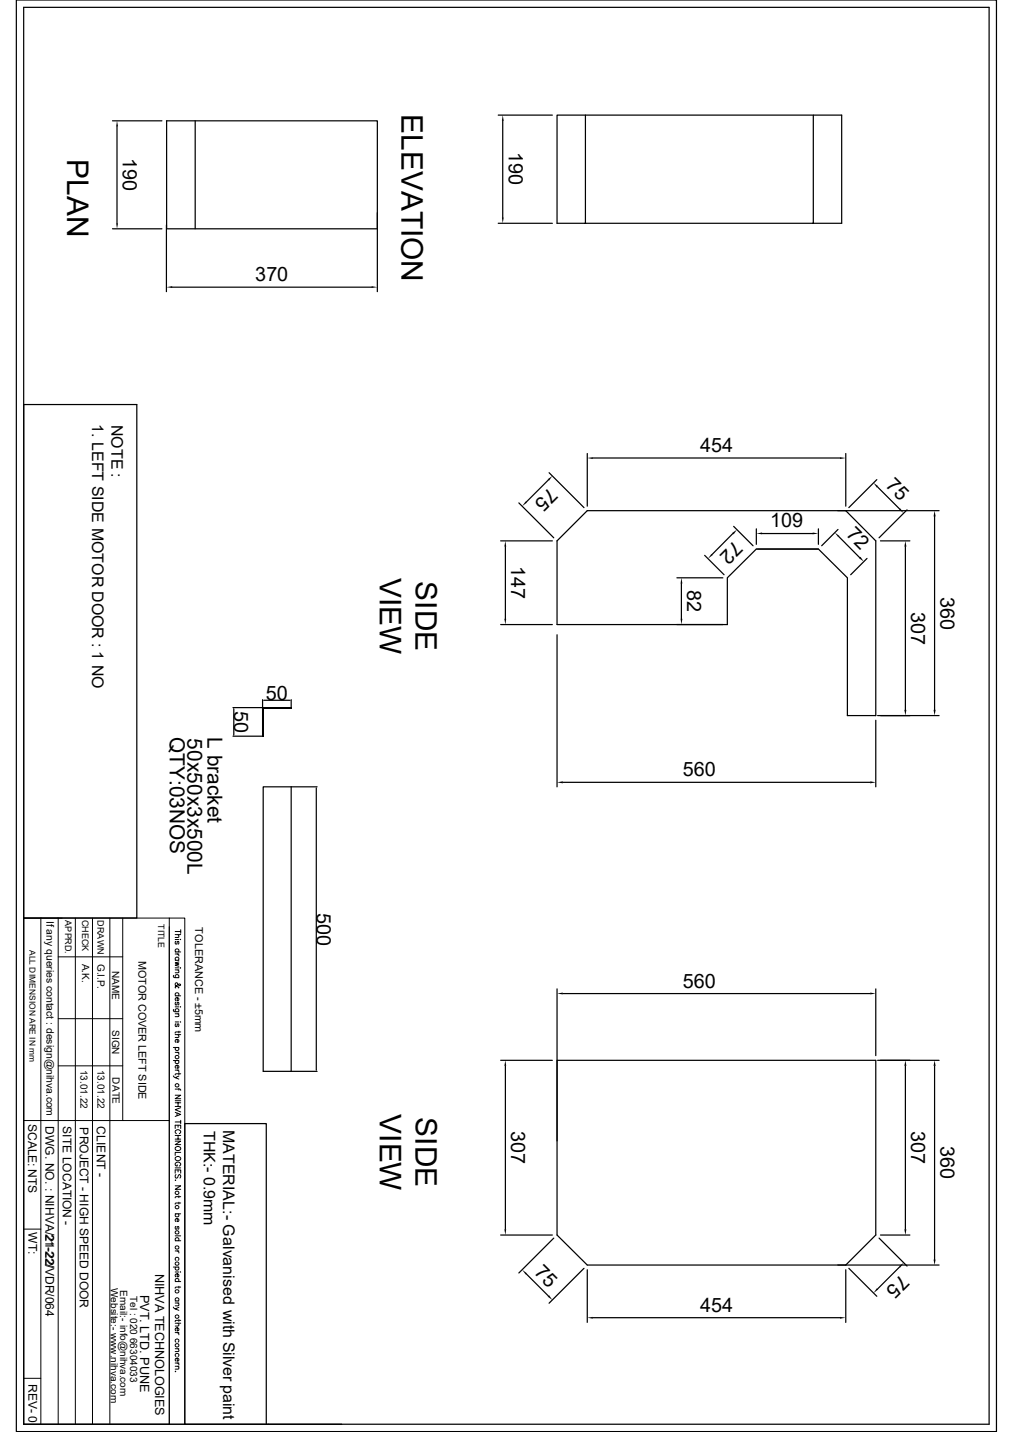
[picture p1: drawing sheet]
<svg xmlns="http://www.w3.org/2000/svg" width="210mm" height="297mm" viewBox="0 0 210 297" stroke-linecap="round" stroke-linejoin="round" font-family="sans-serif">
<g fill="none" stroke="#000" stroke-width=".25">
<path d="M3.4 0h203.2v296.9h-203.2zM4.9 1.5h200.2v293.9h-200.2zM23.3 25.1h10.3M24.3 26.2v20.1M40.5 25.1v22.4M103.3 23.9h11.2M104.2 25.1v20M115.5 23.9h59v22.4h-59zM121.4 23.9v22.4M168.6 23.9v22.4M23.3 47.5h10.3M34.5 47.5h43.7v-22.4h-43.7v35.4"/>
<path d="M35.7 59.6h41.3M78.2 44.1v16.4M103.3 46.3h11.2M4.9 83.9h23.5v106.5h-23.5zM113.7 99.6l-4.6 4.5M113.8 98l7.3 7.3M121.8 94.1v10.9M122.9 95h51.3M175.3 94.1v10.9M181.8 99.5l-5.8 5.8M103.8 112.2h10.7M104.8 113.4v15"/>
<path d="M107.6 104.3l7.2 7.2M140.3 119.8h9.6M146.1 115.2l4 4M151.9 110.7l-4.3 4.3M152.1 109.2l4 4M156.8 109.7v3.2M158 110.7h10.5M169.7 109.7v3.2M173.7 109.8l-3.4 3.4M173.9 111.3l4.3 4.4M175.3 105.9l6.3 6.3v36.2h-5.9v-28.6l-6-5.9h-12.6M179.7 115.8l-3.3 3.4"/>
<path d="M181.9 101l4.6 4.6M182.5 112.2h6.1M187.7 113.4v33.8M188 105.7l-5.8 5.8M193.8 107.1v40.1M194.7 105.9h-72.9l-6.3 6.3v17.3h35.3v-9.7l6-5.9h12.9M103.8 129.5h10.7M115.5 131.7v31.5M141.3 121v7.4M48.3 146.8h6.1M48.3 152.7h6.1M48.5 147.1v5.3"/>
<path d="M54.4 146.8h6v.1h-5.8v5.8h-.2zM54.4 145.1v1.6M54.7 145.2h5.4M60.4 145.1v1.6M181.6 149.4v13.8M181.9 148.4h12.8M60.4 163.2h5.3M65.6 163.5v58.4M116.7 162.3h63.7M4.9 190.4v105h30.2M103.8 219.9h10.7M115.5 205.1v31.5"/>
<path d="M116.7 206.1h63.7M181.6 205.1v13.8M181.9 219.9h12.8M60.4 222.2v-59h-5.8v59h11.1M104.8 221.1v33.9M187.7 221.1v33.9M193.8 221.1v40.1M103.8 256.2h10.7M114.8 256.8l-7.2 7.2M182.2 256.8l5.8 5.8M182.5 256.2h6.1M109.1 264.2l4.6 4.6"/>
<path d="M121.1 263.1l-7.3 7.2M121.8 263.4v10.9M122.9 273.3h51.3M175.3 262.4l6.3-6.2v-36.3h-66.1v36.3l6.3 6.2h72.9M175.3 263.4v10.9M176 263.1l5.8 5.8M186.5 262.8l-4.6 4.5M55.2 295.4v-62.4h-16.9v62.4h32.6"/>
</g>
<g fill="#000">
<path d="M24.3 25.1l.2 1.1h-.4zM104.2 23.9l.2 1.2h-.3zM24.1 46.3h.4l-.2 1.2zM34.5 59.6l1.2-.2v.3zM77 59.4l1.2 .2-1.2 .1zM104.1 45.1h.3l-.2 1.2zM113.5 99.4l1-.7-.7 1zM121.8 95l1.1-.2v.4zM174.2 94.8l1.1 .2-1.1 .2zM104.8 112.2l.1 1.2h-.3zM109 104l.2 .3-1 .7zM147.5 114.9l.2 .2-.9 .8z"/>
<path d="M151.8 110.5l1-.6-.7 .9zM156.8 110.7l1.2-.3v.4zM168.5 110.4l1.2 .3-1.2 .1zM173.1 110.4l.9 .8-.2 .2zM178.1 115.8l.3-.3 .7 1zM181.1 100.2l1 .6-.3 .3zM186.4 105.7l.2-.2 .8 .9zM187.7 112.2l.2 1.2h-.4zM193.8 105.9l.2 1.2h-.5zM104.6 128.4h.3l-.1 1.1zM141.3 119.8l.2 1.2h-.4zM141.1 128.4h.4l-.2 1.1z"/>
<path d="M48.5 146.8v.3h-.1zM48.4 152.4h.1v.3zM54.4 145.2h.3v.1zM60.1 145.2h.3l-.3 .1zM187.5 147.2h.4l-.2 1.2zM193.5 147.2h.5l-.2 1.2zM65.6 163.2v.3zM115.5 162.3l1.2-.2v.4zM180.4 162.1l1.2 .2-1.2 .2zM115.5 206.1l1.2-.2v.3zM180.4 205.9l1.2 .2-1.2 .1zM65.5 221.9l.1 .3z"/>
<path d="M104.8 219.9l.1 1.2h-.3zM187.7 219.9l.2 1.2h-.4zM193.8 219.9l.2 1.2h-.5zM104.6 255h.3l-.1 1.2zM187.5 255h.4l-.2 1.2zM108.2 263.4l1 .7-.2 .2zM113.5 268.9l.3-.3 .7 1zM121.8 273.3l1.1-.2v.4zM174.2 273.1l1.1 .2-1.1 .2zM181.8 267.2l.3 .3-1 .7zM186.4 262.6l1-.7-.8 1zM193.5 261.2h.5l-.2 1.2z"/>
</g>
<g fill="none" stroke="#000" stroke-width=".21">
<path d="M4.9 190.4h30.2M8.5 190.4v105M12.1 190.4v105M12.1 198.5h13.3M15.6 190.4v105M19.2 190.4v105M22.8 190.4v105M25.4 190.4v42M35.1 190.4h3.2v105h-3.2zM35.1 192.2v103.2M36.3 193.2h1.2M36.3 193.8h1.2"/>
<path d="M36.3 194.9h.7M36.3 197.4h1.2M36.3 197.9h.8M36.3 199.2h.8M36.5 195.2l-.2 .3 .2 .3 .2-.1 .1-.4h.2l.1 .3-.2 .2M36.5 197.4a.35 .35 0 0 1-.1-.5 .35 .35 0 0 1 .6 0 .35 .35 0 0 1-.1 .5M36.5 199.2a.37 .37 0 0 1-.1-.6 .37 .37 0 0 1 .6 0 .37 .37 0 0 1-.1 .6M36.7 197.9l.3 .1 .1 .3M36.9 193.8l.2 .3-.1 .3h-.7M37.1 199.5l-.8 .2 .8 .2-.8 .3 .8 .2M37.3 194.9h.2zM37.5 192.8v.8"/>
<path d="M12.1 211.3h13.3M35.9 217.3h1.2M35.9 220h1.2M36 202.3l-.1 .3 .2 .1 1 .1M36 209.4l-.1 .2 .2 .2h1M36.3 200.7h.7M36.3 201.2h.8M36.3 206.5h1.2M36.3 208.8h.7M36.3 210.3h.8M36.3 212h.7M36.3 214.6h1.2"/>
<path d="M36.3 218.3h.8M36.4 204.9h-.1l.1-.3 .5-.3 .3-.2 .3 .2-.2 .1h-.2l-.4-.6a.38 .38 0 0 0-.4 .4 .38 .38 0 0 0 .4 .4l.3 .1v.2M36.5 202.8a.35 .35 0 0 1-.1-.5 .35 .35 0 0 1 .6 0 .35 .35 0 0 1-.1 .5M36.5 206.5a.35 .35 0 0 1-.1-.5 .35 .35 0 0 1 .6 0 .35 .35 0 0 1-.1 .5M36.5 207.9l-.2 .2 .1 .3h.3l.2-.5 .2 .2-.2 .3M36.5 209.8a.35 .35 0 0 1-.1-.5 .35 .35 0 0 1 .6 0 .35 .35 0 0 1-.1 .5M36.5 212.3l-.2 .3 .2 .3h.2l.1-.5h.2l.1 .3-.2 .2M36.5 217.3a.35 .35 0 0 0-.1 .5 .35 .35 0 0 0 .6 0 .35 .35 0 0 0-.1-.5M36.5 220a.35 .35 0 0 0-.1 .5 .35 .35 0 0 0 .6 0 .35 .35 0 0 0-.1-.5M36.7 218.3l.3 .1 .1 .3M36.7 206.9v.7a.35 .35 0 0 0 .4-.5 .35 .35 0 0 0-.6-.1l-.2 .2 .2 .4M36.7 215.6v.6h.2a.35 .35 0 0 0 0-.5 .35 .35 0 0 0-.5 0 .35 .35 0 0 0 .1 .5"/>
<path d="M36.9 201.2l.2 .3-.1 .2-.7 .1M36.9 210.3l.2 .2-.1 .3-.7 .1M36.9 214.6l.2 .3-.1 .2-.7 .1M37.1 213.9v.3M37.3 200.7h.2zM37.3 212h.2zM37.4 208.8h.1M37.5 214h-1l-.2 .3M4.9 232.4h30.2M12.1 221.1h13.3M35.9 223.1l.4 .4M36.3 225.9h1l.2 .2"/>
<path d="M36.3 227.2h1.2l-1.2 .7h1.2M36.3 230.7l1.2 .4-1.2 .5M36.3 234.1v-.7h1.2v.7M36.3 236.7h1.2l-1.2 .7h1.2M36.3 222h.8M36.3 232.7h1.2M36.3 235.5h1.2M36.3 236.3h1.2M36.3 228.3h1.2M36.3 228.7h1.2M36.3 229.5h1.2M36.4 238a.61 .61 0 0 1 .6-.2 .61 .61 0 0 1 .5 .5 .58 .58 0 0 1-.7 .3 .58 .58 0 0 1-.4-.6z"/>
<path d="M36.6 235.1a.42 .42 0 0 1-.3-.5 .42 .42 0 0 1 .4-.3h.3a.41 .41 0 0 1 .5 .4 .41 .41 0 0 1-.3 .4M36.7 230.9v.5M36.7 222l.3 .1 .1 .3M36.7 220.9v.7h.2a.35 .35 0 0 0 0-.5 .35 .35 0 0 0-.5 0 .35 .35 0 0 0 .1 .5M36.9 233.4v.4M36.9 235.5v.8M36.9 228.7v.8M37.1 223.2l-.8 .3 .8 .3M37.1 222.5v.4M37.1 225.7v.4M37.5 222.7h-1l-.2 .3M37.5 229.7l-1.2 .5 1.2 .4"/>
<path d="M37.5 239h-1.2v.6M37.5 232.4v.7M4.9 254.9h3.6M36.3 244.8h.1zM36.3 243.3v-.6h1.2v.6M36.3 246h1.2l-1.2 .7h1.2M36.3 242.2h1.2M36.3 251.8h1.2M36.3 256.3h1.2M36.3 257.3h1.2M36.3 259.5h.8M36.4 240.1a.57 .57 0 0 1 .7-.2 .57 .57 0 0 1 .3 .6 .57 .57 0 0 1-.7 .2 .57 .57 0 0 1-.3-.6z"/>
<path d="M36.5 251.8a.35 .35 0 0 0-.1 .5 .35 .35 0 0 0 .6 0 .35 .35 0 0 0-.1-.5M36.5 254.4l-.2 .2 .2 .4 .2-.1 .1-.5h.2l.1 .3-.2 .3M36.5 257.3a.35 .35 0 0 1-.1-.5 .35 .35 0 0 1 .6 0 .35 .35 0 0 1-.1 .5M36.5 243.6l-.2 .3 .1 .4h.3l.3-.6 .3-.1 .2 .3-.2 .4M36.7 241.6v.3a.4 .4 0 0 1-.4-.5 .4 .4 0 0 1 .4-.4h.3a.41 .41 0 0 1 .5 .4 .41 .41 0 0 1-.3 .5M36.7 259.5l.3 .1 .1 .3M36.7 252.7v.7h.2a.35 .35 0 0 0 0-.6 .35 .35 0 0 0-.5 0 .35 .35 0 0 0 .1 .6M36.9 242.7v.4M37.1 248v.4M37.1 249.3v.4M37.5 248.2h-1l-.2 .3M37.5 249.5h-1l-.2 .3"/>
<path d="M35.9 271.1l.4 .4M35.9 262.8h1.2M36.3 263.8h.7M36.3 265.8h1.2M36.3 269.8h.8M36.3 270.3h.8M36.3 274.4h1.2M36.3 276.4h.8M36.3 279.7h.8M36.5 261.4a.35 .35 0 0 1-.1-.5 .35 .35 0 0 1 .6 0 .35 .35 0 0 1-.1 .5M36.5 262.8a.35 .35 0 0 0-.1 .5 .35 .35 0 0 0 .6 0 .35 .35 0 0 0-.1-.5M36.5 265.8a.35 .35 0 0 1-.1-.5 .35 .35 0 0 1 .6 0 .35 .35 0 0 1-.1 .5"/>
<path d="M36.5 269.8a.37 .37 0 0 1-.1-.5 .37 .37 0 0 1 .6 0 .37 .37 0 0 1-.1 .5M36.5 278.4a.37 .37 0 0 1-.1-.6 .37 .37 0 0 1 .6 0 .37 .37 0 0 1-.1 .6M36.7 276.4l.3 .2 .1 .3M36.7 264.2v.6h.2a.35 .35 0 0 0 0-.5 .35 .35 0 0 0-.5 0 .35 .35 0 0 0 .1 .5M36.7 275.4v.7a.34 .34 0 0 0 .4-.4 .34 .34 0 0 0-.4-.3l-.3 .1-.1 .3 .2 .3M36.9 270.3l.1 .1v.4h-.7M36.9 274.4l.2 .3-.1 .3h-.7M36.9 279.7l.2 .3-.1 .3h-.7M37.1 271.1l-.8 .4 .8 .3M37.1 266.8v.4M37.1 273.7v.4M37.3 263.8h.2z"/>
<path d="M37.5 267h-1l-.2 .2M37.5 273.9h-1l-.2 .2M4.9 285.9h3.6M36.3 282.7h.8M36.3 283.4h.8M36.4 284.4v.1zM36.5 281.3a.35 .35 0 0 1-.1-.5 .35 .35 0 0 1 .6 0 .35 .35 0 0 1-.1 .5M36.7 282.7l.3 .1 .1 .3M36.7 281.7v.6h.2a.35 .35 0 0 0 0-.5 .35 .35 0 0 0-.5 0 .35 .35 0 0 0 .1 .5M36.9 283.4l.2 .2-.1 .3-.7 .1"/>
<circle cx="36.7" cy="219.2" r=".37"/>
<circle cx="36.7" cy="225.1" r=".36"/>
<circle cx="36.7" cy="247.4" r=".37"/>
<circle cx="36.7" cy="258.7" r=".37"/>
<circle cx="36.7" cy="255.6" r=".37"/>
<circle cx="36.7" cy="250.4" r=".36"/>
<circle cx="36.7" cy="262.1" r=".37"/>
<circle cx="36.7" cy="267.8" r=".37"/>
<circle cx="36.7" cy="273.1" r=".37"/>
<circle cx="36.7" cy="279" r=".37"/>
</g>
<g font-size="6.2">
<text x="83.2" y="23.7" transform="rotate(90 83.2 23.7)">ELEVATION</text>
<text x="13.9" y="33.1" transform="rotate(90 13.9 33.1)">PLAN</text>
<text x="78.7" y="119.9" transform="rotate(90 78.7 119.9)">VIEW</text>
<text x="86.1" y="120.6" transform="rotate(90 86.1 120.6)">SIDE</text>
<text x="78.7" y="231.1" transform="rotate(90 78.7 231.1)">VIEW</text>
<text x="86.1" y="231.8" transform="rotate(90 86.1 231.8)">SIDE</text>
</g>
<g font-size="4.3">
<text x="35.2" y="152.9" transform="rotate(90 35.2 152.9)">QTY:03NOS</text>
<text x="38.9" y="153.2" transform="rotate(90 38.9 153.2)">50x50x3x500L</text>
<text x="43" y="153" transform="rotate(90 43 153)">L bracket</text>
</g>
<g font-size="4.1">
<text x="25.5" y="32.7" transform="rotate(90 25.5 32.7)">190</text>
<text x="105.5" y="31.5" transform="rotate(90 105.5 31.5)">190</text>
<text x="52.9" y="58.3">370</text>
<text x="145.2" y="93.8">454</text>
<text x="113.9" y="101.1" transform="rotate(135 113.9 101.1)">75</text>
<text x="183.5" y="100.8" transform="rotate(45 183.5 100.8)">75</text>
<text x="152.2" y="112.1" transform="rotate(135 152.2 112.1)">72</text>
<text x="159.7" y="109.4">109</text>
<text x="175.3" y="111" transform="rotate(45 175.3 111)">72</text>
<text x="106" y="117.3" transform="rotate(90 106 117.3)">147</text>
<text x="142.5" y="122.4" transform="rotate(90 142.5 122.4)">82</text>
<text x="195" y="123.7" transform="rotate(90 195 123.7)">360</text>
<text x="188.9" y="126.9" transform="rotate(90 188.9 126.9)">307</text>
<text x="48.6" y="147.4" transform="rotate(90 48.6 147.4)">50</text>
<text x="55.1" y="145.2">50</text>
<text x="141.6" y="161">560</text>
<text x="65.7" y="189.3" transform="rotate(90 65.7 189.3)">500</text>
<text x="141.6" y="204.9">560</text>
<text x="106" y="234.6" transform="rotate(90 106 234.6)">307</text>
<text x="188.9" y="234.6" transform="rotate(90 188.9 234.6)">307</text>
<text x="195" y="237.7" transform="rotate(90 195 237.7)">360</text>
<text x="110.6" y="264" transform="rotate(45 110.6 264)">75</text>
<text x="186.7" y="264.3" transform="rotate(135 186.7 264.3)">75</text>
<text x="145.2" y="272.1">454</text>
</g>
<g font-size="3.3">
<text x="19.1" y="88" transform="rotate(90 19.1 88)">1. LEFT SIDE MOTOR DOOR : 1 NO</text>
<text x="23.1" y="88.1" transform="rotate(90 23.1 88.1)">NOTE :</text>
<text x="42.3" y="234.6" transform="rotate(90 42.3 234.6)">THK:- 0.9mm</text>
<text x="46.3" y="234.4" transform="rotate(90 46.3 234.4)">MATERIAL:- Galvanised with Silver paint</text>
</g>
<g font-size="2.6">
<text x="29.1" y="268.6" transform="rotate(90 29.1 268.6)">PVT. LTD. PUNE</text>
<text x="32.2" y="264.2" transform="rotate(90 32.2 264.2)">NIHVA TECHNOLOGIES</text>
</g>
<g font-size="2.5">
<text x="5.8" y="233.1" transform="rotate(90 5.8 233.1)">SCALE: NTS</text>
<text x="9.4" y="233.6" transform="rotate(90 9.4 233.6)">DWG. NO. : NIHVA/21-22/VDR/064</text>
<text x="13" y="233.6" transform="rotate(90 13 233.6)">SITE LOCATION -</text>
<text x="16.6" y="233.9" transform="rotate(90 16.6 233.9)">PROJECT - HIGH SPEED DOOR</text>
<text x="20.1" y="233.6" transform="rotate(90 20.1 233.6)">CLIENT -</text>
<text x="5.9" y="255.6" transform="rotate(90 5.9 255.6)">WT:</text>
<text x="9.4" y="255.9" transform="rotate(90 9.4 255.9)">21-22/</text>
<text x="5.9" y="287" transform="rotate(90 5.9 287)">REV- 0</text>
</g>
<g font-size="2.2">
<text x="9.7" y="191" transform="rotate(90 9.7 191)">If any queries contact : design@nihva.com</text>
<text x="40.5" y="192.4" transform="rotate(90 40.5 192.4)">TOLERANCE - ±5mm</text>
<text x="28.7" y="199.3" transform="rotate(90 28.7 199.3)">MOTOR COVER LEFT SIDE</text>
</g>
<g font-size="2.1">
<text x="17" y="199.9" transform="rotate(90 17 199.9)">A.K.</text>
<text x="20.2" y="199.9" transform="rotate(90 20.2 199.9)">G.I.P.</text>
<text x="23.3" y="201.4" transform="rotate(90 23.3 201.4)">NAME</text>
<text x="23.3" y="213.7" transform="rotate(90 23.3 213.7)">SIGN</text>
<text x="16.7" y="221.9" transform="rotate(90 16.7 221.9)">13.01.22</text>
<text x="20.2" y="221.9" transform="rotate(90 20.2 221.9)">13.01.22</text>
<text x="23.3" y="223.5" transform="rotate(90 23.3 223.5)">DATE</text>
<text x="23" y="267.1" transform="rotate(90 23 267.1)">Website:- www.nihva.com</text>
<text x="24.9" y="267.6" transform="rotate(90 24.9 267.6)">Email:- info@nihva.com</text>
<text x="27" y="268.8" transform="rotate(90 27 268.8)">Tel : 020 66304033</text>
</g>
<g font-size="1.9">
<text x="13.5" y="190.9" transform="rotate(90 13.5 190.9)">APPRD.</text>
<text x="17.1" y="190.8" transform="rotate(90 17.1 190.8)">CHECK</text>
<text x="20.2" y="190.9" transform="rotate(90 20.2 190.9)">DRAWN</text>
</g>
<text font-size="1.8" x="32.8" y="191.6" transform="rotate(90 32.8 191.6)">TITLE</text>
<text font-size="1.7" x="6.1" y="197" transform="rotate(90 6.1 197)">ALL DIMENSION ARE IN mm</text>
</svg>
